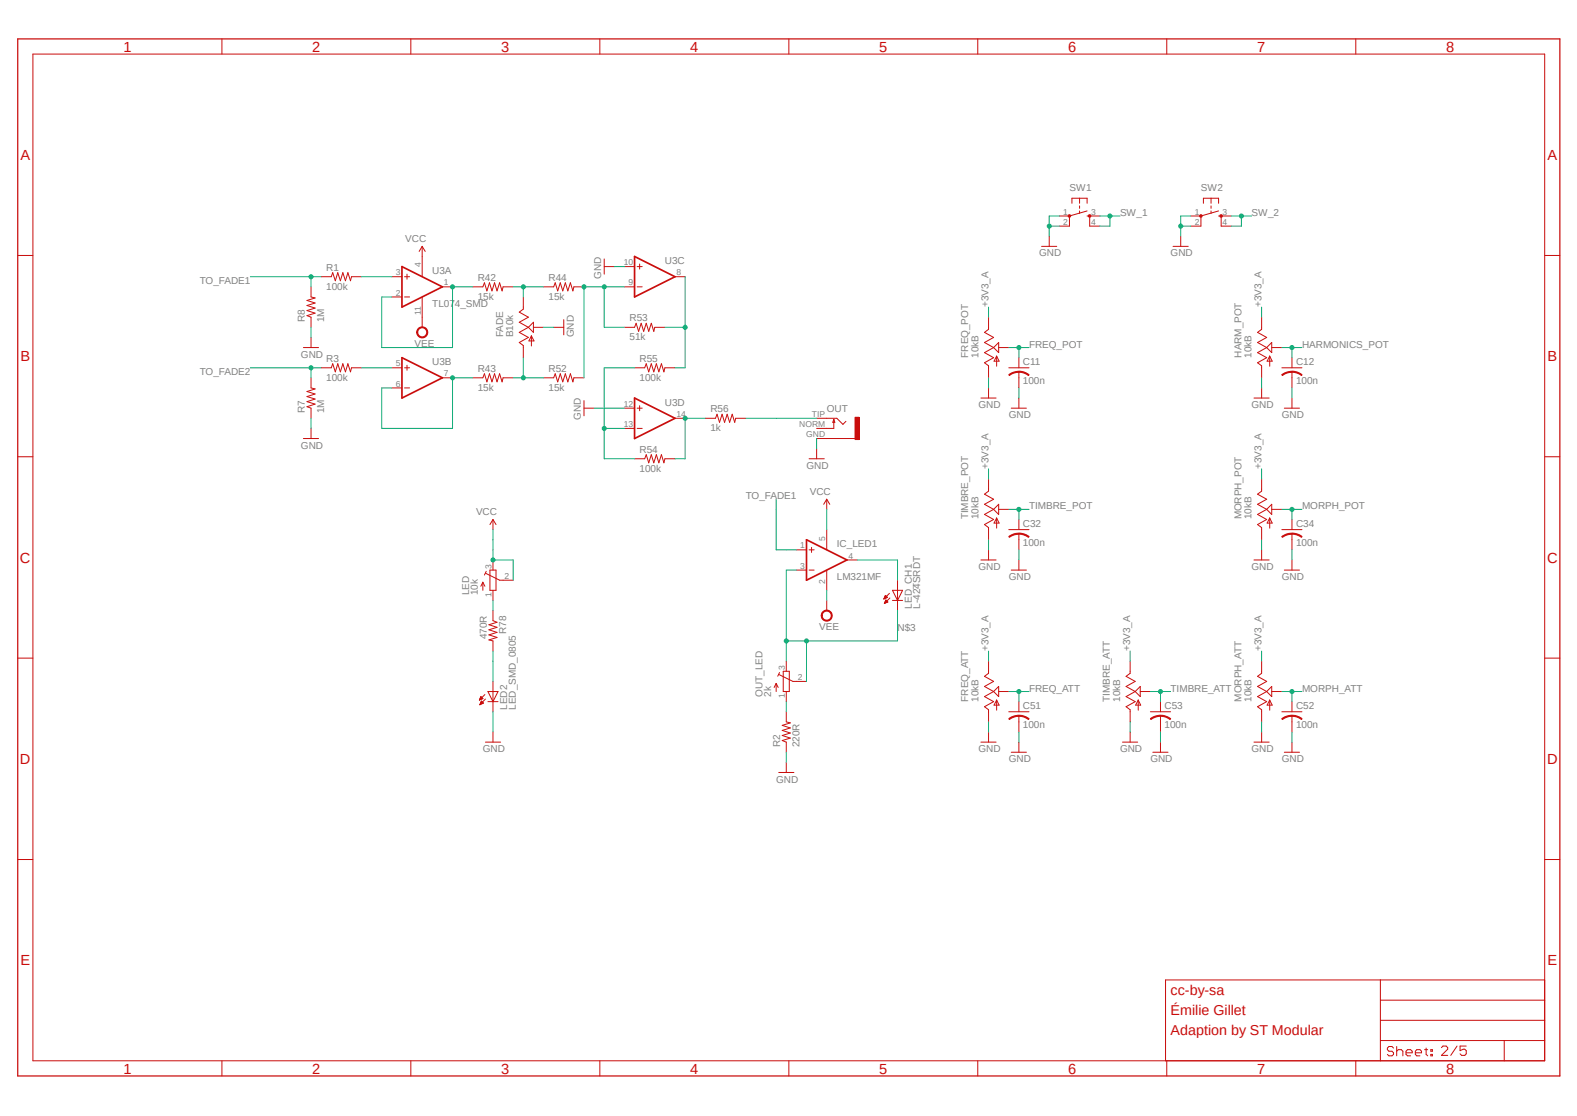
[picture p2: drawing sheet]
<svg xmlns="http://www.w3.org/2000/svg" width="594mm" height="420mm" viewBox="0 0 594 420" stroke-linecap="round" stroke-linejoin="round" font-family="sans-serif">
<path d="M5.9 14.2l582.2 391.7M588.1 14.2l-582.2 391.7" fill="none" stroke="#fff" stroke-width=".38"/>
<g fill="none" stroke="#c90d0c" stroke-width=".38">
<path d="M83.6 14.6v5.8M154.8 14.6v5.8M226 14.6v5.8M297.2 14.6v5.8M368.3 14.6v5.8M439.5 14.6v5.8M510.7 14.6v5.8M12.4 20.4h569.5v379h-569.5zM6.7 96.2h5.7M581.9 96.2h5.7M372.4 119.4v4.6l-1.5 1.1 3.4 1.9-3.4 1.9 3.4 2M374.3 130.9l-3.4 1.9 3.4 1.9-3.4 1.9 1.5 1.1v4.5"/>
<path d="M375.4 134.1v3.8M375.4 134.1l1 1.9h-1.9zM376.2 128.9v3.9l-1.9-1.9zM376.2 130.9h3.8M380 138.5h7.6M383.8 140v2.2M369.5 149.9h5.7M372.4 146v3.9M6.7 172h5.7M581.9 172h5.7M372.4 180.3v4.6l-1.5 1.2 3.4 1.9-3.4 1.9 3.4 1.9M374.3 191.8l-3.4 1.9 3.4 1.9-3.4 1.9 1.5 1.1v4.6"/>
<path d="M374.3 191.8l1.9-1.9v3.8zM375.4 195v3.8M375.4 195l1 1.9h-1.9zM376.2 191.8h3.8M475.3 180.3v4.6l-1.6 1.2 3.5 1.9-3.5 1.9 3.5 1.9M477.2 191.8l-3.5 1.9 3.5 1.9-3.5 1.9 1.6 1.1v4.6M477.2 191.8l1.9-1.9v3.8zM478.3 195l.9 1.9h-1.9zM478.3 195v3.8M479.1 191.8h3.8M369.5 210.8h5.7M372.4 207v3.8"/>
<path d="M472.4 210.8h5.7M475.3 207v3.8M6.7 247.8h5.7M372.4 248.9v4.6l-1.5 1.1 3.4 1.9-3.4 1.9 3.4 1.9M425.7 248.9v4.6l-1.5 1.1 3.4 1.9-3.4 1.9 3.4 1.9M429.5 258.4v3.9l-1.9-2zM475.3 248.9v4.6l-1.6 1.1 3.5 1.9-3.5 1.9 3.5 1.9M479.1 258.4v3.9l-1.9-2zM581.9 247.8h5.7M369.5 279.4h5.7M372.4 275.6v3.8M374.3 260.3l-3.4 2 3.4 1.9-3.4 1.9 1.5 1.1v4.6"/>
<path d="M374.3 260.3l1.9-1.9v3.9zM375.4 263.6l1 1.9h-1.9zM375.4 263.6v3.8M376.2 260.3h3.8M422.9 279.4h5.7M425.7 275.6v3.8M427.6 260.3l-3.4 2 3.4 1.9-3.4 1.9 1.5 1.1v4.6M428.8 263.6v3.8M428.8 263.6l.9 1.9h-1.9zM429.5 260.3h3.9M472.4 279.4h5.7M475.3 275.6v3.8"/>
<path d="M477.2 260.3l-3.5 2 3.5 1.9-3.5 1.9 1.6 1.1v4.6M478.3 263.6l.9 1.9h-1.9zM478.3 263.6v3.8M479.1 260.3h3.8M6.7 323.6h5.7M581.9 323.6h5.7M520 368.9v30.5M520 376.6h61.9M581.9 368.9h-142.8v30.5M83.6 399.4v5.7M154.8 399.4v5.7M226 399.4v5.7"/>
<path d="M297.2 399.4v5.7M368.3 399.4v5.7M439.5 399.4v5.7M510.7 399.4v5.7M520 391.8h61.9M520 384.1h61.9M525 394.6l-.6-.6h-1.2l-.6 .6v.6l.6 .6h1.2l.6 .6v.6l-.6 .5h-1.2l-.6-.5M526.2 394v3.5M526.2 395.8l.5-.6h1.2l.6 .6v1.7M529.7 396.4h2.3v-.6l-.6-.6h-1.1l-.6 .6v1.2l.6 .5h1.1M533.2 396.4h2.3v-.6l-.6-.6h-1.2l-.5 .6v1.2l.5 .5h1.2M536.7 395.2h1.1"/>
<path d="M537.2 394.6v2.4l.6 .5M539 395.2h.6v.6h-.6zM539 397h.6v.5h-.6zM543 394.4l.6-.6h1.2l.6 .6v.6l-2.4 2.3h2.4M548.9 393.8l-2.4 3.5M552.4 393.8h-2.4v1.8l1.2-.6h.6l.6 .6v1.1l-.6 .6h-1.2l-.6-.6M566.7 391.8v7.6"/>
</g>
<path d="M6.7 14.6h580.9v390.5h-580.9z" fill="none" stroke="#c90d0c" stroke-width=".47"/>
<path d="M383.8 139.7l2.8 .7 1.1 .7-.3 .3a5.9 5.9 0 0 0-3.6-1.3z" fill-rule="evenodd" fill="#c90d0c"/>
<path d="M383.8 139.7l2.8 .7 1.1 .7-.3 .3a5.9 5.9 0 0 0-3.6-1.3z" fill="none" stroke="#c90d0c" stroke-width=".38"/>
<path d="M380 141.1l2.6-1.2 1.2-.1v.4a5.6 5.6 0 0 0-3.6 1.2z" fill-rule="evenodd" fill="#c90d0c"/>
<path d="M383.8 134.7v3.8M380 141.1l2.6-1.2 1.2-.1v.4a5.6 5.6 0 0 0-3.6 1.2zM383.8 142.2v3.8M380 199.4h7.6M383.8 200.9v2.3" fill="none" stroke="#c90d0c" stroke-width=".38"/>
<path d="M383.8 200.7l2.8 .6 1.1 .7-.3 .3a6.3 6.3 0 0 0-3.6-1.2z" fill-rule="evenodd" fill="#c90d0c"/>
<path d="M383.8 200.7l2.8 .6 1.1 .7-.3 .3a6.3 6.3 0 0 0-3.6-1.2z" fill="none" stroke="#c90d0c" stroke-width=".38"/>
<path d="M380 202l2.6-1.2 1.2-.1v.4a5.9 5.9 0 0 0-3.6 1.2z" fill-rule="evenodd" fill="#c90d0c"/>
<path d="M383.8 195.6v3.8M482.9 199.4h7.6M380 202l2.6-1.2 1.2-.1v.4a5.9 5.9 0 0 0-3.6 1.2zM383.8 203.2v3.8M486.7 200.9v2.3" fill="none" stroke="#c90d0c" stroke-width=".38"/>
<path d="M486.7 200.7l2.8 .6 1 .7-.2 .3a6.3 6.3 0 0 0-3.6-1.2z" fill-rule="evenodd" fill="#c90d0c"/>
<path d="M486.7 200.7l2.8 .6 1 .7-.2 .3a6.3 6.3 0 0 0-3.6-1.2z" fill="none" stroke="#c90d0c" stroke-width=".38"/>
<path d="M482.8 202l2.7-1.2 1.2-.1v.4a5.9 5.9 0 0 0-3.6 1.2z" fill-rule="evenodd" fill="#c90d0c"/>
<path d="M486.7 195.6v3.8M482.8 202l2.7-1.2 1.2-.1v.4a5.9 5.9 0 0 0-3.6 1.2zM486.7 203.2v3.8M433.4 268h7.6M437.2 269.5v2.3" fill="none" stroke="#c90d0c" stroke-width=".38"/>
<path d="M437.2 269.3l1.2 .1 1.6 .5 1 .7-.2 .3a5.6 5.6 0 0 0-3.6-1.2z" fill-rule="evenodd" fill="#c90d0c"/>
<path d="M437.2 269.3l1.2 .1 1.6 .5 1 .7-.2 .3a5.6 5.6 0 0 0-3.6-1.2z" fill="none" stroke="#c90d0c" stroke-width=".38"/>
<path d="M433.4 270.6l1-.7 1.5-.5 1.3-.1v.4a6.3 6.3 0 0 0-3.6 1.2z" fill-rule="evenodd" fill="#c90d0c"/>
<path d="M380 268h7.6M383.8 269.5v2.3M433.4 270.6l1-.7 1.5-.5 1.3-.1v.4a6.3 6.3 0 0 0-3.6 1.2zM437.2 264.2v3.8M437.2 271.8v3.8" fill="none" stroke="#c90d0c" stroke-width=".38"/>
<path d="M383.8 269.3l1.3 .1 1.5 .5 1.1 .7-.3 .3a5.6 5.6 0 0 0-3.6-1.2z" fill-rule="evenodd" fill="#c90d0c"/>
<path d="M383.8 269.3l1.3 .1 1.5 .5 1.1 .7-.3 .3a5.6 5.6 0 0 0-3.6-1.2z" fill="none" stroke="#c90d0c" stroke-width=".38"/>
<path d="M380 270.6l1-.7 1.6-.5 1.2-.1v.4a6.3 6.3 0 0 0-3.6 1.2z" fill-rule="evenodd" fill="#c90d0c"/>
<path d="M380 270.6l1-.7 1.6-.5 1.2-.1v.4a6.3 6.3 0 0 0-3.6 1.2zM383.8 264.2v3.8M383.8 271.8v3.8M482.9 268h7.6M486.7 269.5v2.3" fill="none" stroke="#c90d0c" stroke-width=".38"/>
<path d="M486.7 269.3l1.2 .1 1.6 .5 1 .7-.2 .3a5.6 5.6 0 0 0-3.6-1.2z" fill-rule="evenodd" fill="#c90d0c"/>
<path d="M486.7 269.3l1.2 .1 1.6 .5 1 .7-.2 .3a5.6 5.6 0 0 0-3.6-1.2z" fill="none" stroke="#c90d0c" stroke-width=".38"/>
<path d="M482.8 270.6l2.7-1.2 1.2-.1v.4a6.3 6.3 0 0 0-3.6 1.2z" fill-rule="evenodd" fill="#c90d0c"/>
<g fill="none" stroke="#c90d0c" stroke-width=".38">
<path d="M475.3 119.4v4.6l-1.6 1.1 3.5 1.9-3.5 1.9 3.5 2M477.2 130.9l-3.5 1.9 3.5 1.9-3.5 1.9 1.6 1.1v4.5M478.3 134.1v3.8M478.3 134.1l.9 1.9h-1.9zM479.1 128.9v3.9l-1.9-1.9zM479.1 130.9h3.8M482.9 138.5h7.6M486.7 140v2.2M381 153.7h5.7M383.8 149.9v3.8M472.4 149.9h5.7M475.3 146v3.9"/>
<path d="M381 214.6h5.7M383.8 210.8v3.8M483.8 214.6h5.7M486.7 210.8v3.8M383.8 279.4v3.8M437.2 279.4v3.8M482.8 270.6l2.7-1.2 1.2-.1v.4a6.3 6.3 0 0 0-3.6 1.2zM486.7 264.2v3.8M486.7 271.8v3.8M486.7 279.4v3.8M381 283.2h5.7M434.3 283.2h5.7"/>
<path d="M483.8 283.2h5.7"/>
</g>
<path d="M486.7 139.7l2.8 .7 1 .7-.2 .3a5.9 5.9 0 0 0-3.6-1.3z" fill-rule="evenodd" fill="#c90d0c"/>
<path d="M486.7 139.7l2.8 .7 1 .7-.2 .3a5.9 5.9 0 0 0-3.6-1.3z" fill="none" stroke="#c90d0c" stroke-width=".38"/>
<path d="M482.8 141.1l2.7-1.2 1.2-.1v.4a5.6 5.6 0 0 0-3.6 1.2z" fill-rule="evenodd" fill="#c90d0c"/>
<path d="M403.8 76.5v-1.9h5.7v1.9M406.7 74.6v1.9M406.7 77.5v.9M406.7 79.4v.9M409.5 79.4l-6.6 1.9v3.8M409.5 81.3h1v3.8M486.7 134.7v3.8M482.8 141.1l2.7-1.2 1.2-.1v.4a5.6 5.6 0 0 0-3.6 1.2zM483.8 153.7h5.7M486.7 142.2v3.8M486.7 149.9v3.8" fill="none" stroke="#c90d0c" stroke-width=".38"/>
<path d="M402.5 80.9h.7v.8h-.7z" fill-rule="evenodd" fill="#c90d0c"/>
<path d="M402.5 80.9h.7v.8h-.7z" fill="none" stroke="#c90d0c" stroke-width=".38"/>
<path d="M410.1 80.9h.7v.8h-.7z" fill-rule="evenodd" fill="#c90d0c"/>
<g fill="none" stroke="#c90d0c" stroke-width=".38">
<path d="M453.3 76.5v-1.9h5.8v1.9M456.2 74.6v1.9M456.2 77.5v.9M456.2 79.4v.9M459.1 79.4l-6.7 1.9v3.8M392.4 92.8h5.7M395.3 88.9v3.9M399.1 81.3h3.8M399.1 85.1h3.8M410.1 80.9h.7v.8h-.7zM410.5 81.3h3.8M410.5 85.1h3.8"/>
<path d="M459.1 81.3h.9v3.8"/>
</g>
<path d="M452 80.9h.7v.8h-.7z" fill-rule="evenodd" fill="#c90d0c"/>
<path d="M452 80.9h.7v.8h-.7z" fill="none" stroke="#c90d0c" stroke-width=".38"/>
<path d="M459.6 80.9h.8v.8h-.8z" fill-rule="evenodd" fill="#c90d0c"/>
<g fill="none" stroke="#c90d0c" stroke-width=".38">
<path d="M159 96.6v7.6M227.6 97.5v5.7M241 99.4v1.9M441.9 92.8h5.7M444.8 88.9v3.9M448.6 81.3h3.8M448.6 85.1h3.8M459.6 80.9h.8v.8h-.8zM460 81.3h3.8M460 85.1h3.8M117.2 108v3.8l1.5 .4-3.1 .9 3.1 1-3.1 .9 3.1 1-3.1 .9 3.1 1-3.1 .9 1.6 .6v3.8M121 104.2h3.8l.5-1.5 1 3 .9-3 1 3 1-3 .9 3 1-3 .9 3 .4-1.5h3.8"/>
<path d="M147.6 104.2h3.8M147.6 111.8h3.8M152.4 104.2h1.9M152.4 111.8h1.9M153.3 103.2v1.9M159 111.8v7.6M166.7 108h3.8M178.1 108h3.8l.6-1.5 .9 3 1-3 .9 3 1-3 .9 3 1-3 .9 3 .4-1.5h3.8M197.1 111.8v4.6l-1.5 1.1 3.4 1.9-3.4 1.9 3.4 1.9M204.8 108h3.8l.6-1.5 .9 3 1-3 .9 3 1-3 .9 3 1-3 .9 3 .4-1.5h3.8M227.6 100.4h3.8M235.2 108h3.8"/>
<path d="M235.2 100.4h3.8M240 108h1.9M240 100.4h1.9M254.3 104.2h3.8M114.3 130.9h5.7M117.2 127v3.9M121 138.5h3.8l.5-1.6 1 3.1 .9-3.1 1 3.1 1-3.1 .9 3.1 1-3.1 .9 3.1 .4-1.5h3.8M147.6 138.5h3.8M152.4 138.5h1.9M153.3 137.5v1.9M199 123.2l-3.4 1.9 3.4 1.9-3.4 1.9 1.5 1.2v4.6M200.2 126.4v3.9"/>
<path d="M200.2 126.4l1 2h-1.9zM200.9 123.2h3.9M200.9 121.3v3.8l-1.9-1.9zM208.6 123.2h3.8M212.4 120.4v5.7M235.2 123.2h3.8l.6-1.5 1 3.1 .9-3.1 1 3.1 1-3.1 .9 3.1 1-3.1 .9 3.1 .4-1.6h3.8M239 138.5h3.9l.6-1.6 .9 3.1 1-3.1 .9 3.1 1-3.1 .9 3.1 1-3.1 .9 3.1 .4-1.5h3.8M117.2 142.2v3.8l1.5 .4-3.1 1 3.1 .9-3.1 1 3.1 .9-3.1 1 3.1 .9-3.1 1 1.6 .6v3.8M147.6 146h3.8M152.4 146h1.9M166.7 142.2h3.8M178.1 142.2h3.8l.6-1.5 .9 3.1 1-3.1 .9 3.1 1-3.1 .9 3.1 1-3.1 .9 3.1 .4-1.6h3.8"/>
<path d="M204.8 142.2h3.8l.6-1.5 .9 3.1 1-3.1 .9 3.1 1-3.1 .9 3.1 1-3.1 .9 3.1 .4-1.6h3.8M220 153.7h3.8M220 150.8v5.7M235.2 153.7h3.8M240 153.7h1.9M241 152.7v1.9M254.3 157.5h3.8M265.7 157.5h3.8l.6-1.5 1 3 .9-3 1 3 .9-3 1 3 .9-3 1 3 .3-1.5h3.9M114.3 165.1h5.7M117.2 161.3v3.8M235.2 161.3h3.8M239 172.7h3.9l.6-1.5 .9 3 1-3 .9 3 1-3 .9 3 1-3 .9 3 .4-1.5h3.8"/>
<path d="M240 161.3h1.9M311.4 199.4v7.6M300 207h3.8M300 214.6h3.8M304.8 207h1.9M304.8 214.6h1.9M305.7 206.1v1.9M311.4 214.6v7.6M319.1 210.8h3.8M338.1 218.4v11.5M333 225.3h.3M333.1 225.2h.6"/>
<path d="M333.2 225h.8M333.2 227.2h.1M333.2 224.9h1M333.2 227h.4M333.3 224.7h.8M333.3 226.8h.7M333.4 224.5h.5M333.4 226.7h1M333.5 224.4h.2M333.5 226.5h.8M333.5 224.2l.8 .7-1.4 .6zM333.5 224.2h.1"/>
<path d="M333.5 226.4h.7M333.6 226.2h.4M333.7 226h.2M334.5 226.7l-.8-.8-.5 1.3M334.5 226.7l-1.3 .5M335.1 223.4l-2.2 2.1M335.2 225.1l-2 2.1M336.2 222.2h3.8l-1.9 3.9zM336.2 226.1h3.8M292.4 257.3v3M292.4 257.3l-.8 1.5M292.4 257.3l.8 1.5"/>
<path d="M293.4 253.9l5.3 2.6h5.1M293.7 253.2l-.7 1.4M295.1 252.7h2.2v7.6h-2.2zM296.2 248.9v3.8M296.2 260.3v3.9M296.2 268v3.8l1.5 .4-3 .9 3 1-3 .9 3 1-3 .9 3 1-3 .9 1.5 .6v3.8M293.4 290.8h5.7M296.2 287v3.8"/>
</g>
<path d="M239 96.6l15.3 7.6-15.3 7.6zM151.4 100.4l15.3 7.6-15.3 7.6zM151.4 134.7l15.3 7.5-15.3 7.7zM239 149.9l15.3 7.6-15.3 7.6zM303.8 203.2l15.3 7.6-15.3 7.6z" fill="none" stroke="#c90d0c" stroke-width=".63"/>
<path d="M322.1 157.1h1.5v8.4h-1.5z" fill-rule="evenodd" fill="#c90d0c"/>
<g fill="none" stroke="#c90d0c" stroke-width=".38">
<path d="M159 92.8l-1.1 1.9M159 92.8l1.2 1.9M159 92.8v3.8M307.6 157.5h7.6l2.3 2.3 1.2-1.2M314.1 157.9v3.4h-6.5M314.1 157.9l.4 1.1h-.8zM322.1 157.1h1.5v8.4h-1.5zM304.8 172.7h5.7M307.6 165.1h14.5M307.6 168.9v3.8M185.7 195.6v3.8M185.7 195.6l-1.1 1.9"/>
<path d="M185.7 195.6l1.2 1.9M181.9 219.2v3M181.9 219.2l-.8 1.5M181.9 219.2l.8 1.5M182.9 215.8l5.3 2.6h5.1M183.2 215.1l-.7 1.4M184.6 214.6h2.3v7.6h-2.3zM185.7 210.8v3.8M185.7 222.2v3.9M185.7 229.9v3.8l1.5 .6-3 .9 3 1-3 .9 3 1-3 .9 3 1-3 .9 1.5 .4v3.8M185.7 256.5v11.5M180.6 263.5h.2"/>
<path d="M180.7 263.3h.5M180.8 263.1h.8M180.8 265.3h.1M180.8 263h1.1M180.8 265.1h.3M180.9 262.8h.8M180.9 265h.7M181 262.7h.6M181 264.8h.9M181.1 262.5h.3M181.1 264.6h.9M181.1 262.3l.8 .7-1.3 .6z"/>
<path d="M181.1 262.3h.1M181.1 264.5h.8M181.2 264.3h.5M181.3 264.2h.2M181.3 263.9l.8 .8-1.3 .6zM182.7 261.5l-2.1 2.1M182.9 279.4h5.7M182.9 263.2l-2.1 2.1M183.8 260.3h3.8l-1.9 3.9zM183.8 264.2h3.8M185.7 275.6v3.8"/>
</g>
<path d="M157.7 123.5a2.1 2.1 0 0 1 3.2 .6 2.1 2.1 0 0 1-1.3 3 2.1 2.1 0 0 1-2.6-2h.3a1.7 1.7 0 0 1 2.4-1.6 1.7 1.7 0 0 1 .5 2.8 1.7 1.7 0 0 1-2.8-.7l-.1-.5h-.3z" fill-rule="evenodd" fill="#c90d0c"/>
<path d="M159 119.4v3.8M157.7 123.5a2.1 2.1 0 0 1 3.2 .6 2.1 2.1 0 0 1-1.3 3 2.1 2.1 0 0 1-2.6-2h.3a1.7 1.7 0 0 1 2.4-1.6 1.7 1.7 0 0 1 .5 2.8 1.7 1.7 0 0 1-2.8-.7l-.1-.5h-.3zM311.4 188l-1.1 1.9M311.4 188l1.2 1.9M311.4 188v3.8" fill="none" stroke="#c90d0c" stroke-width=".38"/>
<path d="M309.7 230.6a2.09 2.09 0 0 1 3.3-.2 2.09 2.09 0 0 1-.8 3.3 2.09 2.09 0 0 1-2.8-1.9h.3a1.72 1.72 0 0 1 2.6-1.4 1.72 1.72 0 0 1 .2 2.9 1.72 1.72 0 0 1-2.7-1l-.1-.5h-.3z" fill-rule="evenodd" fill="#c90d0c"/>
<path d="M309.7 230.6a2.09 2.09 0 0 1 3.3-.2 2.09 2.09 0 0 1-.8 3.3 2.09 2.09 0 0 1-2.8-1.9h.3a1.72 1.72 0 0 1 2.6-1.4 1.72 1.72 0 0 1 .2 2.9 1.72 1.72 0 0 1-2.7-1l-.1-.5h-.3zM311.4 226.1v3.8" fill="none" stroke="#c90d0c" stroke-width=".38"/>
<g fill="none" stroke="#0dab76" stroke-width=".38">
<path d="M395.3 85.1h3.8M399.1 81.3h-3.8v7.6M372.4 142.2v3.8M383.8 146v3.9M475.3 142.2v3.8M486.7 146v3.9M372.4 203.2v3.8M383.8 207v3.8M475.3 203.2v3.8M486.7 207v3.8M372.4 271.8v3.8M383.8 275.6v3.8"/>
<path d="M425.7 271.8v3.8M437.2 275.6v3.8M475.3 271.8v3.8M486.7 275.6v3.8"/>
</g>
<circle cx="395.3" cy="85.1" r=".76" fill="#0dab76"/>
<g fill="none" stroke="#0dab76" stroke-width=".38">
<path d="M444.8 85.1h3.8M448.6 81.3h-3.8v7.6"/>
<circle cx="395.3" cy="85.1" r=".76"/>
</g>
<circle cx="444.8" cy="85.1" r=".76" fill="#0dab76"/>
<g fill="none" stroke="#0dab76" stroke-width=".38">
<path d="M231.4 100.4h3.8M372.4 115.6v3.8M475.3 115.6v3.8M117.2 123.2v3.8M204.8 123.2h3.8M117.2 157.5v3.8M223.8 153.7h11.4M307.6 165.1v3.8M372.4 176.5v3.8M475.3 176.5v3.8M372.4 245.1v3.8M425.7 245.1v3.8"/>
<path d="M475.3 245.1v3.8M185.7 268v7.6M433.4 260.3h7.6M437.2 260.3v3.9M296.2 283.2v3.8"/>
<circle cx="444.8" cy="85.1" r=".76"/>
</g>
<circle cx="437.2" cy="260.3" r=".76" fill="#0dab76"/>
<g fill="none" stroke="#0dab76" stroke-width=".38">
<path d="M380 130.9h7.6M383.8 130.9v3.8"/>
<circle cx="437.2" cy="260.3" r=".76"/>
</g>
<circle cx="383.8" cy="130.9" r=".76" fill="#0dab76"/>
<g fill="none" stroke="#0dab76" stroke-width=".38">
<path d="M380 191.8h7.6M383.8 191.8v3.8"/>
<circle cx="383.8" cy="130.9" r=".76"/>
</g>
<circle cx="383.8" cy="191.8" r=".76" fill="#0dab76"/>
<g fill="none" stroke="#0dab76" stroke-width=".38">
<path d="M380 260.3h7.6M383.8 260.3v3.9"/>
<circle cx="383.8" cy="191.8" r=".76"/>
</g>
<circle cx="383.8" cy="260.3" r=".76" fill="#0dab76"/>
<g fill="none" stroke="#0dab76" stroke-width=".38">
<path d="M482.9 191.8h7.6M486.7 191.8v3.8"/>
<circle cx="383.8" cy="260.3" r=".76"/>
</g>
<circle cx="486.7" cy="191.8" r=".76" fill="#0dab76"/>
<g fill="none" stroke="#0dab76" stroke-width=".38">
<path d="M482.9 260.3h7.6M486.7 260.3v3.9"/>
<circle cx="486.7" cy="191.8" r=".76"/>
</g>
<circle cx="486.7" cy="260.3" r=".76" fill="#0dab76"/>
<g fill="none" stroke="#0dab76" stroke-width=".38">
<path d="M482.9 130.9h7.6M486.7 130.9v3.8"/>
<circle cx="486.7" cy="260.3" r=".76"/>
</g>
<circle cx="486.7" cy="130.9" r=".76" fill="#0dab76"/>
<g fill="none" stroke="#0dab76" stroke-width=".38">
<path d="M414.3 81.3h7.6M418.1 81.3v3.8h-3.8"/>
<circle cx="486.7" cy="130.9" r=".76"/>
</g>
<circle cx="418.1" cy="81.3" r=".76" fill="#0dab76"/>
<g fill="none" stroke="#0dab76" stroke-width=".38">
<path d="M463.8 81.3h7.7M467.6 81.3v3.8h-3.8"/>
<circle cx="418.1" cy="81.3" r=".76"/>
</g>
<circle cx="467.6" cy="81.3" r=".76" fill="#0dab76"/>
<g fill="none" stroke="#0dab76" stroke-width=".38">
<path d="M300 214.6h-3.8v34.3M322.9 210.8h15.2v7.6M296.2 241.3h41.9"/>
<circle cx="467.6" cy="81.3" r=".76"/>
</g>
<circle cx="296.2" cy="241.3" r=".76" fill="#0dab76"/>
<g fill="none" stroke="#0dab76" stroke-width=".38">
<path d="M303.8 241.3v15.2"/>
<circle cx="296.2" cy="241.3" r=".76"/>
</g>
<circle cx="303.8" cy="241.3" r=".76" fill="#0dab76"/>
<g fill="none" stroke="#0dab76" stroke-width=".38">
<path d="M94.3 104.2h26.7M117.2 104.2v3.8M338.1 229.9v11.4M296.2 264.2v3.8"/>
<circle cx="303.8" cy="241.3" r=".76"/>
</g>
<circle cx="117.2" cy="104.2" r=".76" fill="#0dab76"/>
<g fill="none" stroke="#0dab76" stroke-width=".38">
<path d="M94.3 138.5h26.7M117.2 138.5v3.7M292.4 188v19h7.6"/>
<circle cx="117.2" cy="104.2" r=".76"/>
</g>
<circle cx="117.2" cy="138.5" r=".76" fill="#0dab76"/>
<g fill="none" stroke="#0dab76" stroke-width=".38">
<path d="M136.2 104.2h11.4M178.1 108h-7.6v22.9h-26.7v-19.1h3.8M136.2 138.5h11.4"/>
<circle cx="117.2" cy="138.5" r=".76"/>
</g>
<circle cx="170.5" cy="108" r=".76" fill="#0dab76"/>
<g fill="none" stroke="#0dab76" stroke-width=".38">
<path d="M178.1 142.2h-7.6v19.1h-26.7v-15.3h3.8"/>
<circle cx="170.5" cy="108" r=".76"/>
</g>
<circle cx="170.5" cy="142.2" r=".76" fill="#0dab76"/>
<g fill="none" stroke="#0dab76" stroke-width=".38">
<path d="M193.3 108h11.5M197.1 108v3.8"/>
<circle cx="170.5" cy="142.2" r=".76"/>
</g>
<circle cx="197.1" cy="108" r=".76" fill="#0dab76"/>
<g fill="none" stroke="#0dab76" stroke-width=".38">
<path d="M227.6 108h-7.6v34.2"/>
<circle cx="197.1" cy="108" r=".76"/>
</g>
<circle cx="220" cy="108" r=".76" fill="#0dab76"/>
<g fill="none" stroke="#0dab76" stroke-width=".38">
<path d="M235.2 108h-7.6v15.2"/>
<circle cx="220" cy="108" r=".76"/>
</g>
<circle cx="227.6" cy="108" r=".76" fill="#0dab76"/>
<g fill="none" stroke="#0dab76" stroke-width=".38">
<path d="M258.1 104.2v34.3M227.6 123.2h7.6M250.5 123.2h7.6"/>
<circle cx="227.6" cy="108" r=".76"/>
</g>
<circle cx="258.1" cy="123.2" r=".76" fill="#0dab76"/>
<g fill="none" stroke="#0dab76" stroke-width=".38">
<path d="M239 138.5h-11.4v34.2M254.3 138.5h3.8M227.6 161.3h7.6"/>
<circle cx="258.1" cy="123.2" r=".76"/>
</g>
<circle cx="227.6" cy="161.3" r=".76" fill="#0dab76"/>
<g fill="none" stroke="#0dab76" stroke-width=".38">
<path d="M265.7 157.5h-7.6v15.2h-3.8M227.6 172.7h11.4"/>
<circle cx="227.6" cy="161.3" r=".76"/>
</g>
<circle cx="258.1" cy="157.5" r=".76" fill="#0dab76"/>
<g fill="none" stroke="#0dab76" stroke-width=".38">
<path d="M197.1 134.7v7.5M193.3 142.2h11.5"/>
<circle cx="258.1" cy="157.5" r=".76"/>
</g>
<circle cx="197.1" cy="142.2" r=".76" fill="#0dab76"/>
<g fill="none" stroke="#0dab76" stroke-width=".38">
<path d="M281 157.5h26.6M185.7 199.4v3.8M185.7 207v3.8h7.6v7.6M185.7 226.1v3.8M185.7 245.1v11.4"/>
<circle cx="197.1" cy="142.2" r=".76"/>
</g>
<circle cx="185.7" cy="210.8" r=".76" fill="#0dab76"/>
<g fill="none" stroke="#0dab76" stroke-width=".38">
<path d="M311.4 191.8v7.6M185.7 203.2v3.8M311.4 222.2v3.9"/>
<circle cx="185.7" cy="210.8" r=".76"/>
</g>
<g font-size="5.5" fill="#c90d0c">
<text x="46.5" y="19.5">1</text>
<text x="117.6" y="19.5">2</text>
<text x="188.8" y="19.5">3</text>
<text x="260" y="19.5">4</text>
<text x="331.2" y="19.5">5</text>
<text x="402.4" y="19.5">6</text>
<text x="473.6" y="19.5">7</text>
<text x="544.8" y="19.5">8</text>
<text x="7.7" y="60.2">A</text>
<text x="583" y="60.2">A</text>
<text x="7.7" y="136">B</text>
<text x="583" y="136">B</text>
<text x="7.5" y="211.8">C</text>
<text x="582.8" y="211.8">C</text>
<text x="7.5" y="287.6">D</text>
<text x="582.8" y="287.6">D</text>
<text x="7.7" y="363.4">E</text>
<text x="583" y="363.4">E</text>
<text x="46.5" y="404.2">1</text>
<text x="117.6" y="404.2">2</text>
<text x="188.8" y="404.2">3</text>
<text x="260" y="404.2">4</text>
<text x="331.2" y="404.2">5</text>
<text x="402.4" y="404.2">6</text>
<text x="473.6" y="404.2">7</text>
<text x="544.8" y="404.2">8</text>
</g>
<g font-size="5.4" fill="#c90d0c">
<text x="441" y="374.6">cc-by-sa</text>
<text x="441" y="382.3">Émilie Gillet</text>
<text x="441" y="389.8">Adaption by ST Modular</text>
</g>
<g font-size="3.8" fill="#808080">
<text x="402.9" y="71.8">SW1</text>
<text x="452.4" y="71.8">SW2</text>
<text x="421.9" y="81.3">SW_1</text>
<text x="471.5" y="81.3">SW_2</text>
<text x="152.6" y="91.2">VCC</text>
<text x="122.9" y="101.9">R1</text>
<text x="250.5" y="99.4">U3C</text>
<text x="391.4" y="96.6">GND</text>
<text x="441" y="96.6">GND</text>
<text x="75.3" y="106.8">TO_FADE1</text>
<text x="162.8" y="103.2">U3A</text>
<text x="180" y="105.7">R42</text>
<text x="206.7" y="105.7">R44</text>
<text x="226.5" y="104.9" transform="rotate(-90 226.5 104.9)">GND</text>
<text x="122.9" y="109.1">100k</text>
<text x="180" y="112.9">15k</text>
<text x="206.7" y="112.9">15k</text>
<text x="162.8" y="115.6">TL074_SMD</text>
<text x="372.4" y="115.6" transform="rotate(-90 372.4 115.6)">+3V3_A</text>
<text x="475.3" y="115.6" transform="rotate(-90 475.3 115.6)">+3V3_A</text>
<text x="114.9" y="121.3" transform="rotate(-90 114.9 121.3)">R8</text>
<text x="122.1" y="121.3" transform="rotate(-90 122.1 121.3)">1M</text>
<text x="237.1" y="121">R53</text>
<text x="156.2" y="130.6">VEE</text>
<text x="189.5" y="127" transform="rotate(-90 189.5 127)">FADE</text>
<text x="193.3" y="127" transform="rotate(-90 193.3 127)">B10k</text>
<text x="216.2" y="127" transform="rotate(-90 216.2 127)">GND</text>
<text x="237.1" y="128.2">51k</text>
<text x="387.6" y="130.9">FREQ_POT</text>
<text x="490.5" y="130.9">HARMONICS_POT</text>
<text x="113.4" y="134.7">GND</text>
<text x="122.9" y="136.2">R3</text>
<text x="162.8" y="137.5">U3B</text>
<text x="241" y="136.2">R55</text>
<text x="364.8" y="134.7" transform="rotate(-90 364.8 134.7)">FREQ_POT</text>
<text x="368.6" y="134.7" transform="rotate(-90 368.6 134.7)">10kB</text>
<text x="385.4" y="137.5">C11</text>
<text x="467.6" y="134.7" transform="rotate(-90 467.6 134.7)">HARM_POT</text>
<text x="471.5" y="134.7" transform="rotate(-90 471.5 134.7)">10kB</text>
<text x="488.2" y="137.5">C12</text>
<text x="75.3" y="141.1">TO_FADE2</text>
<text x="122.9" y="143.4">100k</text>
<text x="180" y="140">R43</text>
<text x="206.7" y="140">R52</text>
<text x="241" y="143.4">100k</text>
<text x="180" y="147.2">15k</text>
<text x="206.7" y="147.2">15k</text>
<text x="385.4" y="144.7">100n</text>
<text x="488.2" y="144.7">100n</text>
<text x="114.9" y="155.6" transform="rotate(-90 114.9 155.6)">R7</text>
<text x="122.1" y="155.6" transform="rotate(-90 122.1 155.6)">1M</text>
<text x="250.5" y="152.7">U3D</text>
<text x="267.6" y="155.2">R56</text>
<text x="311.4" y="155.2">OUT</text>
<text x="368.6" y="153.7">GND</text>
<text x="471.5" y="153.7">GND</text>
<text x="218.9" y="158.2" transform="rotate(-90 218.9 158.2)">GND</text>
<text x="380" y="157.5">GND</text>
<text x="482.9" y="157.5">GND</text>
<text x="267.6" y="162.4">1k</text>
<text x="113.4" y="168.9">GND</text>
<text x="241" y="170.5">R54</text>
<text x="241" y="177.7">100k</text>
<text x="303.8" y="176.5">GND</text>
<text x="372.4" y="176.5" transform="rotate(-90 372.4 176.5)">+3V3_A</text>
<text x="475.3" y="176.5" transform="rotate(-90 475.3 176.5)">+3V3_A</text>
<text x="281" y="188">TO_FADE1</text>
<text x="305" y="186.4">VCC</text>
<text x="387.6" y="191.8">TIMBRE_POT</text>
<text x="490.5" y="191.8">MORPH_POT</text>
<text x="179.3" y="194.1">VCC</text>
<text x="364.8" y="195.6" transform="rotate(-90 364.8 195.6)">TIMBRE_POT</text>
<text x="368.6" y="195.6" transform="rotate(-90 368.6 195.6)">10kB</text>
<text x="467.6" y="195.6" transform="rotate(-90 467.6 195.6)">MORPH_POT</text>
<text x="471.5" y="195.6" transform="rotate(-90 471.5 195.6)">10kB</text>
<text x="385.4" y="198.5">C32</text>
<text x="488.2" y="198.5">C34</text>
<text x="315.2" y="206.1">IC_LED1</text>
<text x="385.4" y="205.7">100n</text>
<text x="488.2" y="205.7">100n</text>
<text x="368.6" y="214.6">GND</text>
<text x="471.5" y="214.6">GND</text>
<text x="315.2" y="218.4">LM321MF</text>
<text x="380" y="218.4">GND</text>
<text x="482.9" y="218.4">GND</text>
<text x="176.8" y="224.2" transform="rotate(-90 176.8 224.2)">LED</text>
<text x="180" y="224.2" transform="rotate(-90 180 224.2)">10k</text>
<text x="343.4" y="229.1" transform="rotate(-90 343.4 229.1)">LED_CH1</text>
<text x="346.7" y="229.1" transform="rotate(-90 346.7 229.1)">L-424SRDT</text>
<text x="190.6" y="238.6" transform="rotate(-90 190.6 238.6)">R78</text>
<text x="308.6" y="237.3">VEE</text>
<text x="338.1" y="237.5">N$3</text>
<text x="183.4" y="240.7" transform="rotate(-90 183.4 240.7)">470R</text>
<text x="372.4" y="245.1" transform="rotate(-90 372.4 245.1)">+3V3_A</text>
<text x="425.7" y="245.1" transform="rotate(-90 425.7 245.1)">+3V3_A</text>
<text x="475.3" y="245.1" transform="rotate(-90 475.3 245.1)">+3V3_A</text>
<text x="287.3" y="262.3" transform="rotate(-90 287.3 262.3)">OUT_LED</text>
<text x="290.5" y="262.3" transform="rotate(-90 290.5 262.3)">2k</text>
<text x="387.6" y="260.3">FREQ_ATT</text>
<text x="441" y="260.3">TIMBRE_ATT</text>
<text x="490.5" y="260.3">MORPH_ATT</text>
<text x="191" y="267.2" transform="rotate(-90 191 267.2)">LED2</text>
<text x="194.3" y="267.2" transform="rotate(-90 194.3 267.2)">LED_SMD_0805</text>
<text x="364.8" y="264.2" transform="rotate(-90 364.8 264.2)">FREQ_ATT</text>
<text x="368.6" y="264.2" transform="rotate(-90 368.6 264.2)">10kB</text>
<text x="385.4" y="267">C51</text>
<text x="418.1" y="264.2" transform="rotate(-90 418.1 264.2)">TIMBRE_ATT</text>
<text x="421.9" y="264.2" transform="rotate(-90 421.9 264.2)">10kB</text>
<text x="438.7" y="267">C53</text>
<text x="467.6" y="264.2" transform="rotate(-90 467.6 264.2)">MORPH_ATT</text>
<text x="471.5" y="264.2" transform="rotate(-90 471.5 264.2)">10kB</text>
<text x="488.2" y="267">C52</text>
<text x="385.4" y="274.2">100n</text>
<text x="438.7" y="274.2">100n</text>
<text x="488.2" y="274.2">100n</text>
<text x="294" y="281.3" transform="rotate(-90 294 281.3)">R2</text>
<text x="301.2" y="281.3" transform="rotate(-90 301.2 281.3)">220R</text>
<text x="181.9" y="283.2">GND</text>
<text x="368.6" y="283.2">GND</text>
<text x="380" y="287">GND</text>
<text x="421.9" y="283.2">GND</text>
<text x="433.4" y="287">GND</text>
<text x="471.5" y="283.2">GND</text>
<text x="482.9" y="287">GND</text>
<text x="292.4" y="294.6">GND</text>
</g>
<g font-size="3.2" fill="#808080">
<text x="400.6" y="80.8">1</text>
<text x="411" y="80.8">3</text>
<text x="450.1" y="80.8">1</text>
<text x="460.5" y="80.8">3</text>
<text x="400.6" y="84.6">2</text>
<text x="411" y="84.6">4</text>
<text x="450.1" y="84.6">2</text>
<text x="460.5" y="84.6">4</text>
<text x="158.5" y="100.7" transform="rotate(-90 158.5 100.7)">4</text>
<text x="235" y="99.8">10</text>
<text x="149.1" y="103.6">3</text>
<text x="167.2" y="107.4">1</text>
<text x="236.8" y="107.4">9</text>
<text x="254.8" y="103.6">8</text>
<text x="149.1" y="111.3">2</text>
<text x="158.5" y="118.6" transform="rotate(-90 158.5 118.6)">11</text>
<text x="149.1" y="137.9">5</text>
<text x="167.2" y="141.7">7</text>
<text x="149.1" y="145.5">6</text>
<text x="235" y="153.2">12</text>
<text x="235" y="160.8">13</text>
<text x="254.8" y="157">14</text>
<text x="301.1" y="160.8">NORM</text>
<text x="305.9" y="157">TIP</text>
<text x="303.7" y="164.6">GND</text>
<text x="310.9" y="203.5" transform="rotate(-90 310.9 203.5)">5</text>
<text x="301.5" y="206.5">1</text>
<text x="185.2" y="214.1" transform="rotate(-90 185.2 214.1)">3</text>
<text x="301.5" y="214.1">3</text>
<text x="319.6" y="210.3">4</text>
<text x="190.1" y="217.9">2</text>
<text x="310.9" y="219.9" transform="rotate(-90 310.9 219.9)">2</text>
<text x="185.2" y="224.6" transform="rotate(-90 185.2 224.6)">1</text>
<text x="295.6" y="252.2" transform="rotate(-90 295.6 252.2)">3</text>
<text x="300.6" y="256">2</text>
<text x="295.6" y="262.7" transform="rotate(-90 295.6 262.7)">1</text>
</g>
</svg>
